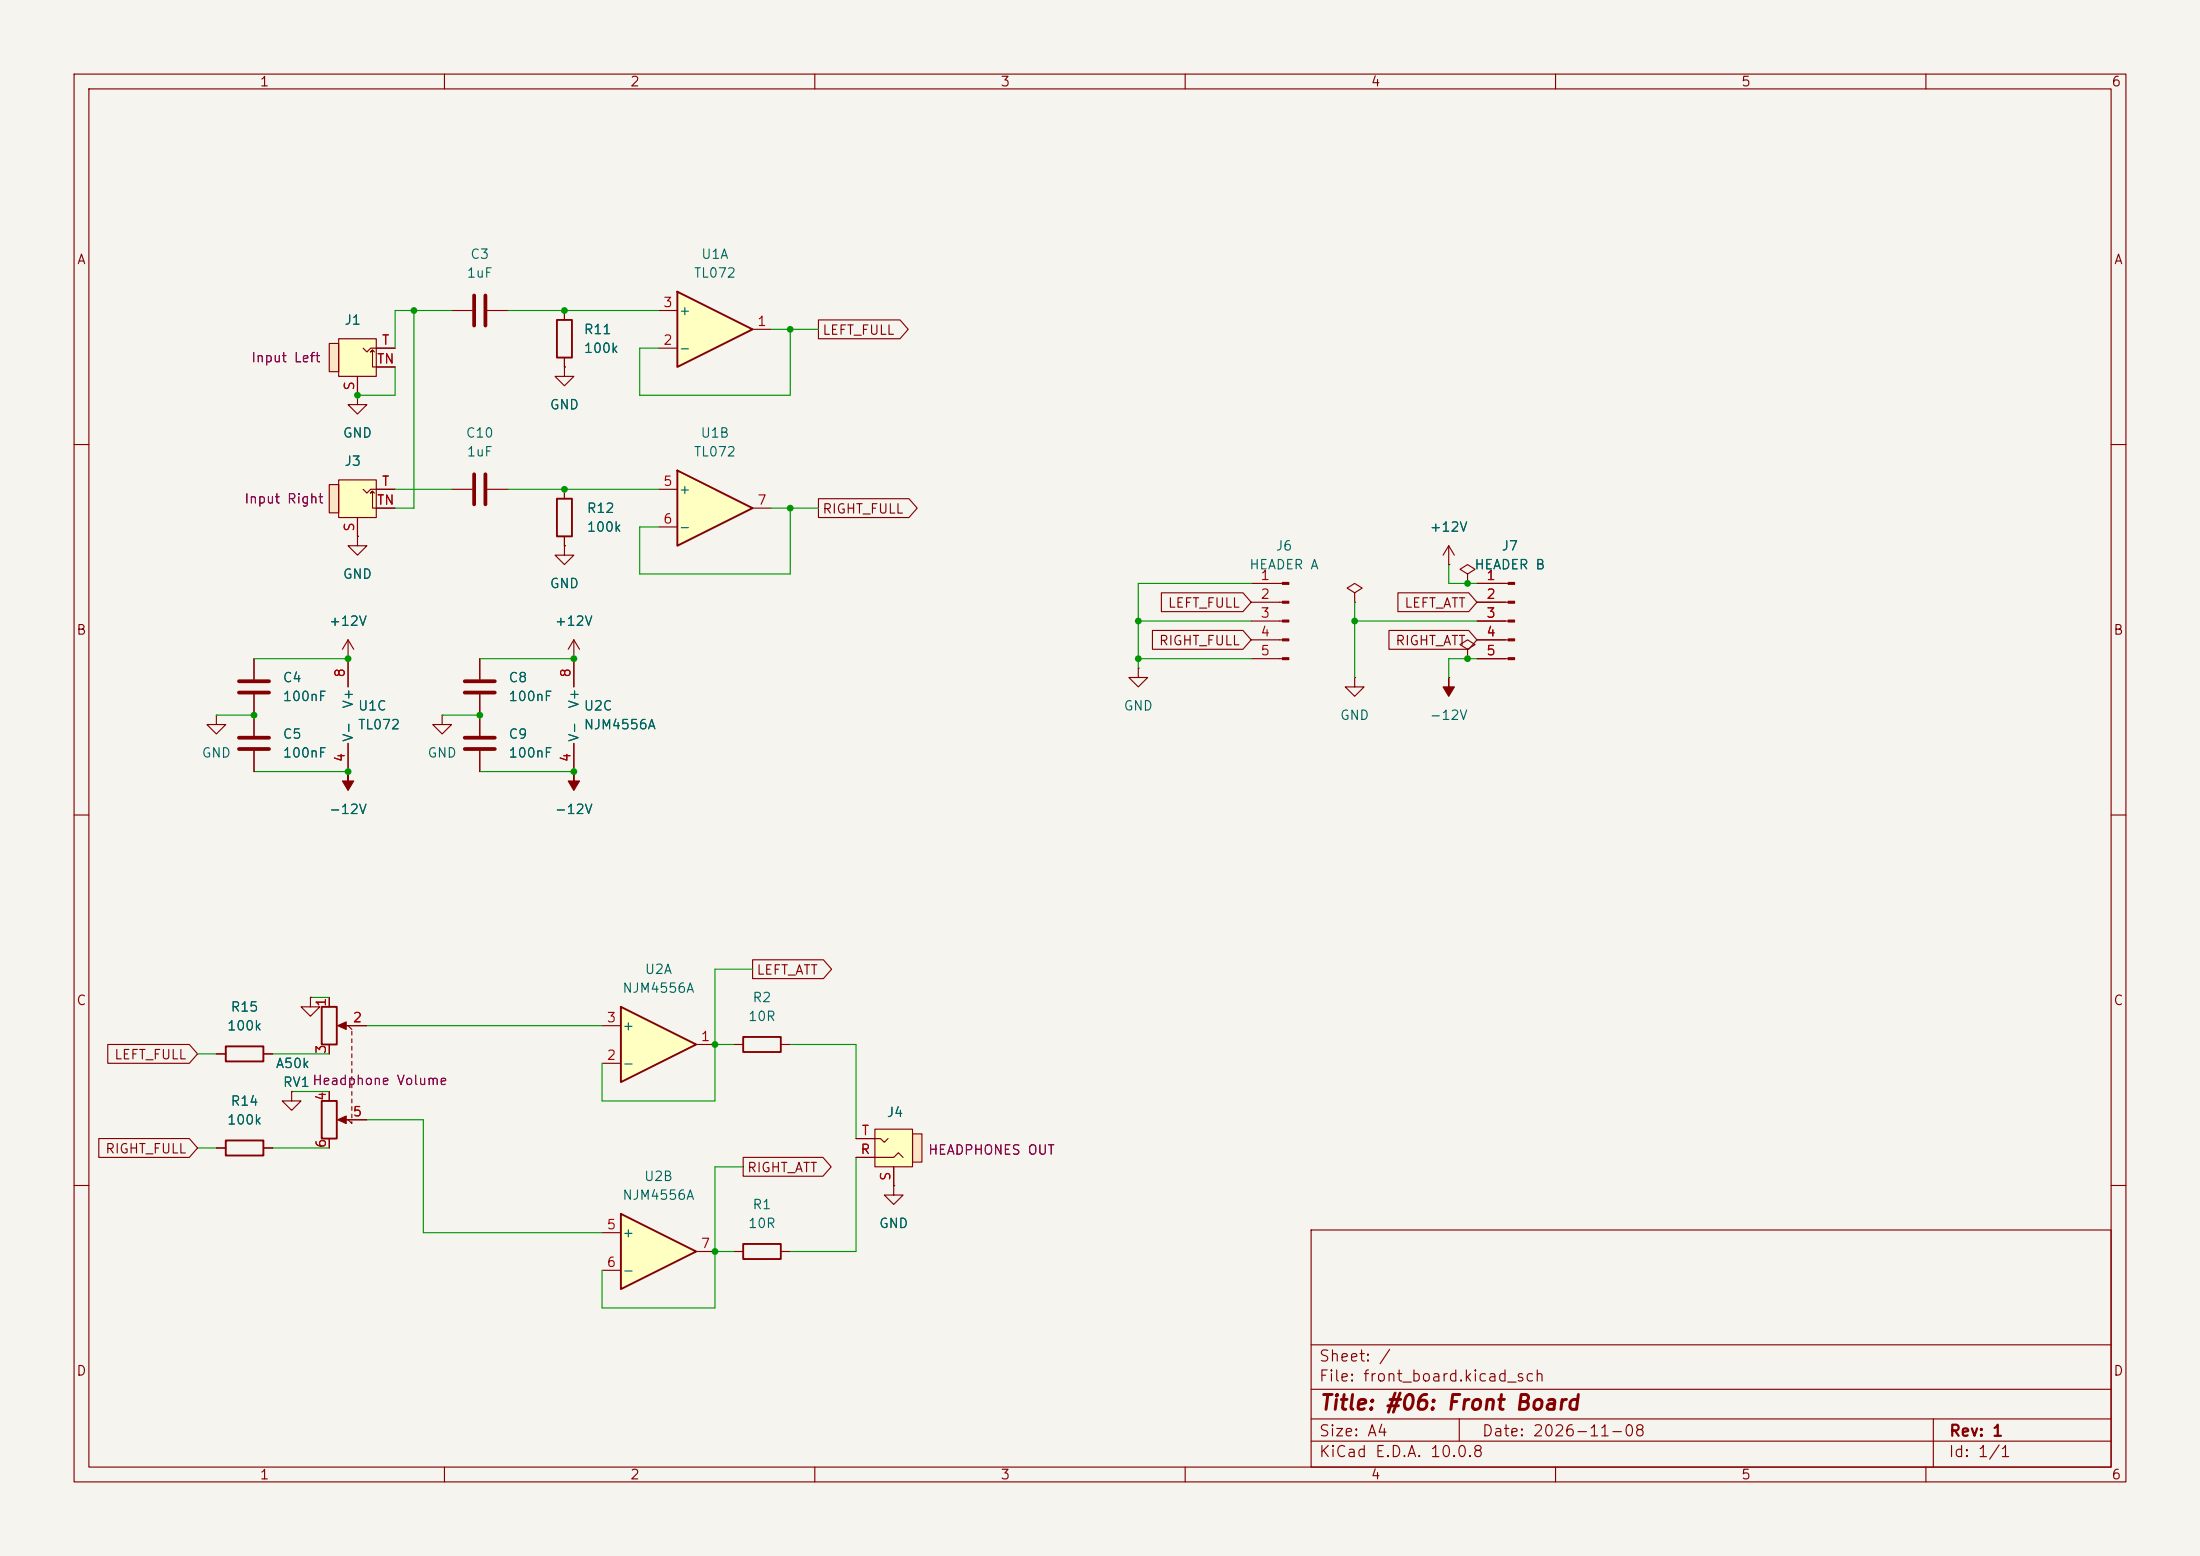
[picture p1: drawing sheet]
<svg xmlns="http://www.w3.org/2000/svg" width="297mm" height="210mm" viewBox="0 0 297 210" stroke-linecap="round" stroke-linejoin="round" font-family="sans-serif">
<path d="M0 0h297v210h-297z" fill="#f5f4ef" stroke="#f5f4ef" stroke-width=".14"/>
<g fill="none" stroke="#840000" stroke-width=".15">
<path d="M10 10h277v190h-277zM12 12h273v186h-273zM60 10v2M110 10v2M160 10v2M210 10v2M260 10v2M10 60h2M285 60h2M29.2 96.5v1.3h1.3l-1.3 1.3-1.3-1.3h1.3M29.2 96.5h.1M34.3 88.9v2.8"/>
<path d="M34.3 93.7v2.8M47 88.9h.1M47 86.4v6.3M47 86.4l-.8 1.2M47 86.4l.8 1.2M10 110h2M47 100.3v3.8M285 110h2M41.9 134.6v1.3h1.3l-1.3 1.3-1.3-1.3h1.3M41.9 134.6h.1M44.4 134.6v1.3M46 138.4h3.5"/>
<path d="M47 138.4l.5 .5M47.5 139.2v.5M29.2 142.2h1.3M29.2 154.9h1.3M35.6 142.2h1.2M35.6 154.9h1.2M39.4 147.3v1.3h1.2l-1.2 1.3-1.3-1.3h1.3M39.4 147.3h.1M44.4 141v1.2M44.4 147.3v1.3M44.4 153.7v1.2M46 151.1h3.5"/>
<path d="M47 151.1l.5 .5v-.2M47.5 140.2v.5M47.5 141.2v.5M47.5 142.2v.5M47.5 143.3v.5M47.5 144.3v.5M47.5 145.3v.5M47.5 146.3v.5M47.5 147.3v.5M47.5 148.3v.5M47.5 149.4v.5M47.5 150.4v.5"/>
<path d="M10 160h2M177 166h108v32h-108zM285 160h2M60 198v2M110 198v2M160 198v2M177 194.5h108M177 191.5h108M177 187.5h108M177 181.5h108M197 191.5v3M210 198v2"/>
<path d="M260 198v2M261 191.5v6.5"/>
</g>
<path d="M43.4 135.9h2.1v5.1h-2.1zM30.5 141.2h5.1v2.1h-5.1zM30.5 153.9h5.1v2.1h-5.1zM43.4 148.6h2.1v5.1h-2.1z" fill="none" stroke="#840000" stroke-width=".25"/>
<g fill="#840000" stroke="#840000" stroke-width=".15">
<path d="M45.6 138.4l1.1-.5v1z"/>
<path d="M45.6 151.1l1.1-.5v1z"/>
</g>
<path d="M32.3 91.9h4M32.3 93.5h4" fill="none" stroke="#840000" stroke-width=".51"/>
<path d="M83.8 135.9l10.2 5.1-10.2 5.1z" fill="#ffffc2"/>
<path d="M75.2 67.3h2v5.1h-2zM83.8 135.9l10.2 5.1-10.2 5.1zM100.3 140h5.1v2h-5.1z" fill="none" stroke="#840000" stroke-width=".25"/>
<g fill="none" stroke="#840000" stroke-width=".15">
<path d="M48.3 72.4v1.3h1.2l-1.2 1.2-1.3-1.2h1.3M48.3 72.4h.1M76.2 73.7v1.2h1.3l-1.3 1.3-1.3-1.3h1.3M76.2 73.7h.1M76.2 66v1.3M76.2 72.4v1.3M34.3 96.5v2.8M59.7 96.5v1.3h1.3l-1.3 1.3-1.3-1.3h1.3M59.7 96.5h.1M64.8 88.9v2.8M64.8 93.7v5.6M77.5 88.9h.1"/>
<path d="M77.5 86.4v6.3M77.5 86.4l-.8 1.2M77.5 86.4l.7 1.2M34.3 101.3v2.8M47 104.1h.1M64.8 101.3v2.8M77.5 100.3v3.8M81.3 138.4h2.5M81.3 143.5h2.5M94 141h2.5M99.1 141h1.2M105.4 141h1.3"/>
</g>
<path d="M32.3 99.6h4M62.7 91.9h4.1M62.7 93.5h4.1M62.7 99.6h4.1M32.3 101.1h4M62.7 101.1h4.1" fill="none" stroke="#840000" stroke-width=".51"/>
<path d="M47 104.1v1.3h.8l-.8 1.3-.8-1.3h.8z" fill="#840000" stroke="#840000" stroke-width=".15"/>
<path d="M44.4 65.4h1.3v3.8h-1.3z" fill="#ffe5bf"/>
<path d="M45.7 64.8h5.1v5.1h-5.1z" fill="#ffffc2"/>
<path d="M44.4 65.4h1.3v3.8h-1.3zM45.7 64.8h5.1v5.1h-5.1zM48.3 69.9v2.5M49 66l.5 .5 .5-.5h3.3M50.5 66.5l-.2-.2-.3 .2 .3-.2v2.3h3" fill="none" stroke="#840000" stroke-width=".15"/>
<path d="M91.4 63.5l10.2 5.1-10.2 5.1z" fill="#ffffc2"/>
<path d="M75.2 43.2h2v5.1h-2zM91.4 63.5l10.2 5.1-10.2 5.1z" fill="none" stroke="#840000" stroke-width=".25"/>
<path d="M76.2 41.9v1.3M76.2 48.3v1.2M88.9 66h2.5M88.9 71.1h2.5M101.6 68.6h2.5" fill="none" stroke="#840000" stroke-width=".15"/>
<path d="M44.4 46.4h1.3v3.8h-1.3z" fill="#ffe5bf"/>
<path d="M45.7 45.7h5.1v5.1h-5.1z" fill="#ffffc2"/>
<g fill="none" stroke="#840000" stroke-width=".15">
<path d="M44.4 46.4h1.3v3.8h-1.3zM45.7 45.7h5.1v5.1h-5.1zM48.3 53.3v1.3h1.2l-1.2 1.3-1.3-1.3h1.3M48.3 53.3h.1M48.3 50.8v2.5M49 47l.5 .5 .5-.5h3.3M50.5 47.5l-.2-.3-.3 .3 .3-.3v2.3h3M61 41.9h2.8M65.8 41.9h2.8M76.2 49.5v1.3h1.3l-1.3 1.3-1.3-1.3h1.3M76.2 49.5h.1M61 66h2.8"/>
<path d="M65.8 66h2.8"/>
</g>
<path d="M64 39.9v4M65.5 39.9v4M64 64v4.1M65.5 64v4.1" fill="none" stroke="#840000" stroke-width=".51"/>
<path d="M91.4 39.4l10.2 5.1-10.2 5z" fill="#ffffc2"/>
<path d="M91.4 39.4l10.2 5.1-10.2 5z" fill="none" stroke="#840000" stroke-width=".25"/>
<path d="M88.9 47h2.5M88.9 41.9h2.5M101.6 44.5h2.5" fill="none" stroke="#840000" stroke-width=".15"/>
<path d="M123.2 153h1.3v3.8h-1.3z" fill="#ffe5bf"/>
<path d="M118.1 152.4h5.1v5.1h-5.1z" fill="#ffffc2"/>
<g fill="none" stroke="#840000" stroke-width=".15">
<path d="M153.7 90.2v1.2h1.2l-1.2 1.3-1.3-1.3h1.3M153.7 90.2h.1M182.9 91.4v1.3h1.2l-1.2 1.3-1.3-1.3h1.3M182.9 91.4h.1M195.6 91.4h.1M115.6 153.7h3.3l.5 .5 .5-.5M115.6 156.2h5l.7-.6 .6 .6M118.1 152.4h5.1v5.1h-5.1zM120.6 157.5v2.5M123.2 153h1.3v3.8h-1.3zM99.1 168.9h1.2M105.4 168.9h1.3"/>
<path d="M120.6 160v1.3h1.3l-1.3 1.3-1.2-1.3h1.2M120.6 160h.1"/>
</g>
<path d="M195.6 91.4v1.3h.7l-.7 1.3-.8-1.3h.8z" fill="#840000" stroke="#840000" stroke-width=".15"/>
<path d="M100.3 167.9h5.1v2h-5.1z" fill="none" stroke="#840000" stroke-width=".25"/>
<path d="M83.8 163.8l10.2 5.1-10.2 5.1z" fill="#ffffc2"/>
<path d="M83.8 163.8l10.2 5.1-10.2 5.1z" fill="none" stroke="#840000" stroke-width=".25"/>
<g fill="none" stroke="#840000" stroke-width=".15">
<path d="M48.3 53.3h.1M48.3 50.8v2.5M50.8 47h2.5M50.8 49.5h2.5M76.2 49.5h.1M76.2 41.9v1.3M76.2 48.3v1.2M110.5 43.2h11l1.1 1.3-1.1 1.2h-11zM48.3 72.4h.1M48.3 69.9v2.5M50.8 66h2.5M50.8 68.6h2.5"/>
<path d="M76.2 73.7h.1M76.2 66v1.3M76.2 72.4v1.3M110.5 67.3h12.2l1.1 1.3-1.1 1.3h-12.2zM168.9 78.7h4.2M195.6 76.2h.1M195.6 73.7l-.8 1.2M195.6 73.7l.7 1.2M195.6 73.7v2.5M198.1 77.5l1-.7-1-.6-1 .6 1 .7v1.2M198.1 78.7h.1M199.4 78.7h4.2"/>
<path d="M34.3 88.9v2.8M34.3 93.7v5.6M47 88.9h.1M47 88.9v3.8M64.8 88.9v2.8M64.8 93.7v5.6M77.5 88.9h.1M77.5 88.9v3.8M155.6 85.1h12.2l1.1 1.3-1.1 1.2h-12.2zM156.8 80h11l1.1 1.3-1.1 1.3h-11zM168.9 81.3h4.2M168.9 83.8h4.2"/>
<path d="M168.9 86.4h4.2M168.9 88.9h4.2M182.9 80l1-.6-1-.7-1 .7 1 .6v1.3M182.9 81.3h.1M187.5 85.1h10.8l1.1 1.3-1.1 1.2h-10.8zM188.7 80h9.6l1.1 1.3-1.1 1.3h-9.6zM198.1 87.6l1-.6-1-.6-1 .6 1 .6v1.3M198.1 88.9h.1M199.4 81.3h4.2M199.4 83.8h4.2M199.4 86.4h4.2M199.4 88.9h4.2"/>
<path d="M34.3 101.3v2.8M47 104.1h.1M47 100.3v3.8M64.8 101.3v2.8M77.5 104.1h.1M77.5 100.3v3.8M41.9 134.6h.1M44.4 134.6v1.3M47 138.4h2.5M101.6 129.5h9.6l1.1 1.3-1.1 1.3h-9.6zM13.3 153.7h12.3l1.1 1.2-1.1 1.3h-12.3zM14.5 141h11.1l1.1 1.2-1.1 1.3h-11.1z"/>
<path d="M29.2 142.2h1.3M29.2 154.9h1.3M35.6 142.2h1.2M35.6 154.9h1.2M39.4 147.3h.1M44.4 141v1.2M44.4 147.3v1.3M44.4 153.7v1.2M47 151.1h2.5M100.3 156.2h10.8l1.1 1.3-1.1 1.3h-10.8zM115.6 156.2h2.5M115.6 153.7h2.5"/>
<path d="M120.6 157.5v2.5M81.3 166.4h2.5M81.3 171.5h2.5M94 168.9h2.5M120.6 160h.1"/>
</g>
<g fill="#840000" stroke="#840000" stroke-width=".15">
<path d="M173.1 78.6h.9v.3h-.9z"/>
<path d="M173.1 81.2h.9v.2h-.9z"/>
<path d="M173.1 83.7h.9v.2h-.9z"/>
<path d="M173.1 86.2h.9v.3h-.9z"/>
<path d="M173.1 88.8h.9v.2h-.9z"/>
<path d="M203.6 78.6h.9v.3h-.9z"/>
<path d="M203.6 81.2h.9v.2h-.9z"/>
<path d="M203.6 83.7h.9v.2h-.9z"/>
<path d="M203.6 86.2h.9v.3h-.9z"/>
<path d="M203.6 88.8h.9v.2h-.9z"/>
<path d="M77.5 104.1v1.3h.7l-.7 1.3-.8-1.3h.8z"/>
</g>
<g fill="none" stroke="#009600" stroke-width=".15">
<path d="M53.3 49.5v3.8h-5M55.9 41.9v26.7h-2.6M61 41.9h-7.7v5.1M68.6 41.9h20.3M104.1 44.5h6.4M106.7 44.5v8.8h-20.3v-6.3h2.5M53.3 66h7.7M68.6 66h20.3M104.1 68.6h6.4M106.7 68.6v8.9h-20.3v-6.4h2.5M168.9 78.7h-15.2v11.5M195.6 76.2v2.5h3.8"/>
<path d="M29.2 96.5h5.1M34.3 88.9h12.7M59.7 96.5h5.1M64.8 88.9h12.7M153.7 88.9h15.2M153.7 83.8h15.2M182.9 83.8h16.5M182.9 81.3v10.1M199.4 88.9h-3.8v2.5M34.3 104.1h12.7M64.8 104.1h12.7M41.9 134.6h2.5"/>
<path d="M49.5 138.4h31.8M101.6 130.8h-5.1v17.8h-15.2v-5.1M26.7 142.2h2.5M26.7 154.9h2.5M36.8 142.2h7.6M36.8 154.9h7.6M39.4 147.3h5M49.5 151.1h7.6v15.3h24.2M96.5 141h2.6M100.3 157.5h-3.8v19h-15.2v-5M106.7 141h8.9v12.7M115.6 156.2v12.7h-8.9"/>
<path d="M96.5 168.9h2.6"/>
</g>
<g fill="#009600">
<circle cx="198.1" cy="88.9" r=".46"/>
<circle cx="182.9" cy="83.8" r=".46"/>
<circle cx="153.7" cy="83.8" r=".46"/>
<circle cx="153.7" cy="88.9" r=".46"/>
<circle cx="198.1" cy="78.7" r=".46"/>
<circle cx="47" cy="104.1" r=".46"/>
<circle cx="77.5" cy="104.1" r=".46"/>
<circle cx="47" cy="88.9" r=".46"/>
<circle cx="64.8" cy="96.5" r=".46"/>
<circle cx="34.3" cy="96.5" r=".46"/>
<circle cx="77.5" cy="88.9" r=".46"/>
<circle cx="76.2" cy="66" r=".46"/>
<circle cx="48.3" cy="53.3" r=".46"/>
<circle cx="106.7" cy="68.6" r=".46"/>
<circle cx="106.7" cy="44.5" r=".46"/>
<circle cx="55.9" cy="41.9" r=".46"/>
<circle cx="76.2" cy="41.9" r=".46"/>
<circle cx="96.5" cy="141" r=".46"/>
<circle cx="96.5" cy="168.9" r=".46"/>
</g>
<text font-size="2" fill="#840000" x="178" y="190.8">Title: #06: Front Board</text>
<g font-size="1.5" fill="#840000">
<text x="178" y="184.1">Sheet: /</text>
<text x="178" y="186.8">File: front_board.kicad_sch</text>
<text x="178" y="197">KiCad E.D.A. 10.0.8</text>
<text x="178" y="194.2">Size: A4</text>
<text x="200" y="194.2">Date: 2026-11-08</text>
<text x="263" y="197">Id: 1/1</text>
<text x="263" y="194.2">Rev: 1</text>
</g>
<g font-size="1.3" fill="#840000">
<text x="35" y="12">1</text>
<text x="85" y="12">2</text>
<text x="135" y="12">3</text>
<text x="185" y="12">4</text>
<text x="235" y="12">5</text>
<text x="285" y="12">6</text>
<text x="10.3" y="36">A</text>
<text x="285.3" y="36">A</text>
<text x="110.9" y="45.5">LEFT_FULL</text>
<text x="110.9" y="69.6">RIGHT_FULL</text>
<text x="157.6" y="82.3">LEFT_FULL</text>
<text x="189.5" y="82.3">LEFT_ATT</text>
<text x="10.2" y="86">B</text>
<text x="156.4" y="87.4">RIGHT_FULL</text>
<text x="188.3" y="87.4">RIGHT_ATT</text>
<text x="285.2" y="86">B</text>
<text x="102" y="131.9">LEFT_ATT</text>
<text x="10.2" y="136">C</text>
<text x="285.2" y="136">C</text>
<text x="15.3" y="143.3">LEFT_FULL</text>
<text x="14.1" y="156">RIGHT_FULL</text>
<text x="100.8" y="158.5">RIGHT_ATT</text>
<text x="10.2" y="186">D</text>
<text x="285.2" y="186">D</text>
<text x="35" y="200">1</text>
<text x="85" y="200">2</text>
<text x="135" y="200">3</text>
<text x="185" y="200">4</text>
<text x="235" y="200">5</text>
<text x="285" y="200">6</text>
</g>
<g font-size="1.3" fill="#006464">
<text x="63.4" y="35.3">C3</text>
<text x="94.6" y="35.3">U1A</text>
<text x="62.9" y="37.8">1uF</text>
<text x="93.6" y="37.8">TL072</text>
<text x="46.4" y="44.1">J1</text>
<text x="78.7" y="45.4">R11</text>
<text x="78.7" y="48">100k</text>
<text x="91.5" y="48">-</text>
<text x="91.5" y="42.9">+</text>
<text x="46.2" y="59.4">GND</text>
<text x="62.8" y="59.4">C10</text>
<text x="74.1" y="55.6">GND</text>
<text x="94.5" y="59.4">U1B</text>
<text x="46.4" y="63.2">J3</text>
<text x="62.9" y="61.9">1uF</text>
<text x="93.6" y="61.9">TL072</text>
<text x="79.1" y="69.5">R12</text>
<text x="91.5" y="67">+</text>
<text x="79.1" y="72.1">100k</text>
<text x="91.5" y="72.1">-</text>
<text x="168.6" y="77.2">HEADER A</text>
<text x="172.1" y="74.6">J6</text>
<text x="192.9" y="72.1">+12V</text>
<text x="199" y="77.2">HEADER B</text>
<text x="202.6" y="74.6">J7</text>
<text x="46.2" y="78.4">GND</text>
<text x="74.1" y="79.7">GND</text>
<text x="44.3" y="84.8">+12V</text>
<text x="74.8" y="84.8">+12V</text>
<text x="38.1" y="92.4">C4</text>
<text x="38.1" y="94.9">100nF</text>
<text x="48" y="95.7" transform="rotate(-90 48 95.7)">V+</text>
<text x="68.6" y="92.4">C8</text>
<text x="68.6" y="94.9">100nF</text>
<text x="78.4" y="95.7" transform="rotate(-90 78.4 95.7)">V+</text>
<text x="38.1" y="100">C5</text>
<text x="48" y="100.2" transform="rotate(-90 48 100.2)">V-</text>
<text x="48.2" y="96.2">U1C</text>
<text x="48.2" y="98.8">TL072</text>
<text x="68.6" y="100">C9</text>
<text x="78.4" y="100.2" transform="rotate(-90 78.4 100.2)">V-</text>
<text x="78.7" y="96.2">U2C</text>
<text x="78.7" y="98.8">NJM4556A</text>
<text x="151.6" y="96.2">GND</text>
<text x="180.8" y="97.5">GND</text>
<text x="192.9" y="97.5">-12V</text>
<text x="27.1" y="102.6">GND</text>
<text x="38.1" y="102.6">100nF</text>
<text x="57.6" y="102.6">GND</text>
<text x="68.6" y="102.6">100nF</text>
<text x="44.3" y="110.2">-12V</text>
<text x="74.8" y="110.2">-12V</text>
<text x="87" y="131.8">U2A</text>
<text x="31" y="136.9">R15</text>
<text x="83.9" y="134.3">NJM4556A</text>
<text x="101.5" y="135.6">R2</text>
<text x="30.6" y="139.4">100k</text>
<text x="83.9" y="139.4">+</text>
<text x="100.9" y="138.1">10R</text>
<text x="31" y="149.6">R14</text>
<text x="37.1" y="144.5">A50k</text>
<text x="38.1" y="147">RV1Headphone Volume</text>
<text x="83.9" y="144.5">-</text>
<text x="30.6" y="152.1">100k</text>
<text x="119.6" y="151.1">J4</text>
<text x="86.9" y="159.7">U2B</text>
<text x="83.9" y="167.3">+</text>
<text x="83.9" y="162.3">NJM4556A</text>
<text x="100.9" y="166.1">10R</text>
<text x="101.5" y="163.5">R1</text>
<text x="118.6" y="166.1">GND</text>
<text x="83.9" y="172.4">-</text>
</g>
<g font-size="1.3" fill="#a90000">
<text x="89.4" y="41.8">3</text>
<text x="51.5" y="46.9">T</text>
<text x="89.4" y="46.9">2</text>
<text x="102.1" y="44.3">1</text>
<text x="48.1" y="52.8" transform="rotate(-90 48.1 52.8)">S</text>
<text x="50.8" y="49.4">TN</text>
<text x="51.5" y="65.9">T</text>
<text x="89.4" y="65.9">5</text>
<text x="48.1" y="71.9" transform="rotate(-90 48.1 71.9)">S</text>
<text x="50.8" y="68.4">TN</text>
<text x="89.4" y="71">6</text>
<text x="102.1" y="68.4">7</text>
<text x="170.1" y="78.6">1</text>
<text x="170.1" y="81.1">2</text>
<text x="170.1" y="83.7">3</text>
<text x="200.6" y="78.6">1</text>
<text x="200.6" y="81.1">2</text>
<text x="200.6" y="83.7">3</text>
<text x="170.1" y="86.2">4</text>
<text x="170.1" y="88.8">5</text>
<text x="200.6" y="86.2">4</text>
<text x="200.6" y="88.8">5</text>
<text x="46.9" y="91.5" transform="rotate(-90 46.9 91.5)">8</text>
<text x="77.3" y="91.5" transform="rotate(-90 77.3 91.5)">8</text>
<text x="46.9" y="103" transform="rotate(-90 46.9 103)">4</text>
<text x="77.3" y="103" transform="rotate(-90 77.3 103)">4</text>
<text x="44.3" y="136" transform="rotate(-90 44.3 136)">1</text>
<text x="44.3" y="142.3" transform="rotate(-90 44.3 142.3)">3</text>
<text x="47.5" y="138.3">2</text>
<text x="81.8" y="143.4">2</text>
<text x="81.8" y="138.3">3</text>
<text x="94.5" y="140.8">1</text>
<text x="44.3" y="148.7" transform="rotate(-90 44.3 148.7)">4</text>
<text x="44.3" y="155" transform="rotate(-90 44.3 155)">6</text>
<text x="47.5" y="151">5</text>
<text x="116.2" y="153.5">T</text>
<text x="116.1" y="156.1">R</text>
<text x="120.5" y="159.5" transform="rotate(-90 120.5 159.5)">S</text>
<text x="81.8" y="166.2">5</text>
<text x="81.8" y="171.3">6</text>
<text x="94.5" y="168.8">7</text>
</g>
<g font-size="1.3" fill="#840084">
<text x="33.8" y="49.2">Input Left</text>
<text x="32.9" y="68.3">Input Right</text>
<text x="125.2" y="156.2">HEADPHONES OUT</text>
</g>
</svg>
